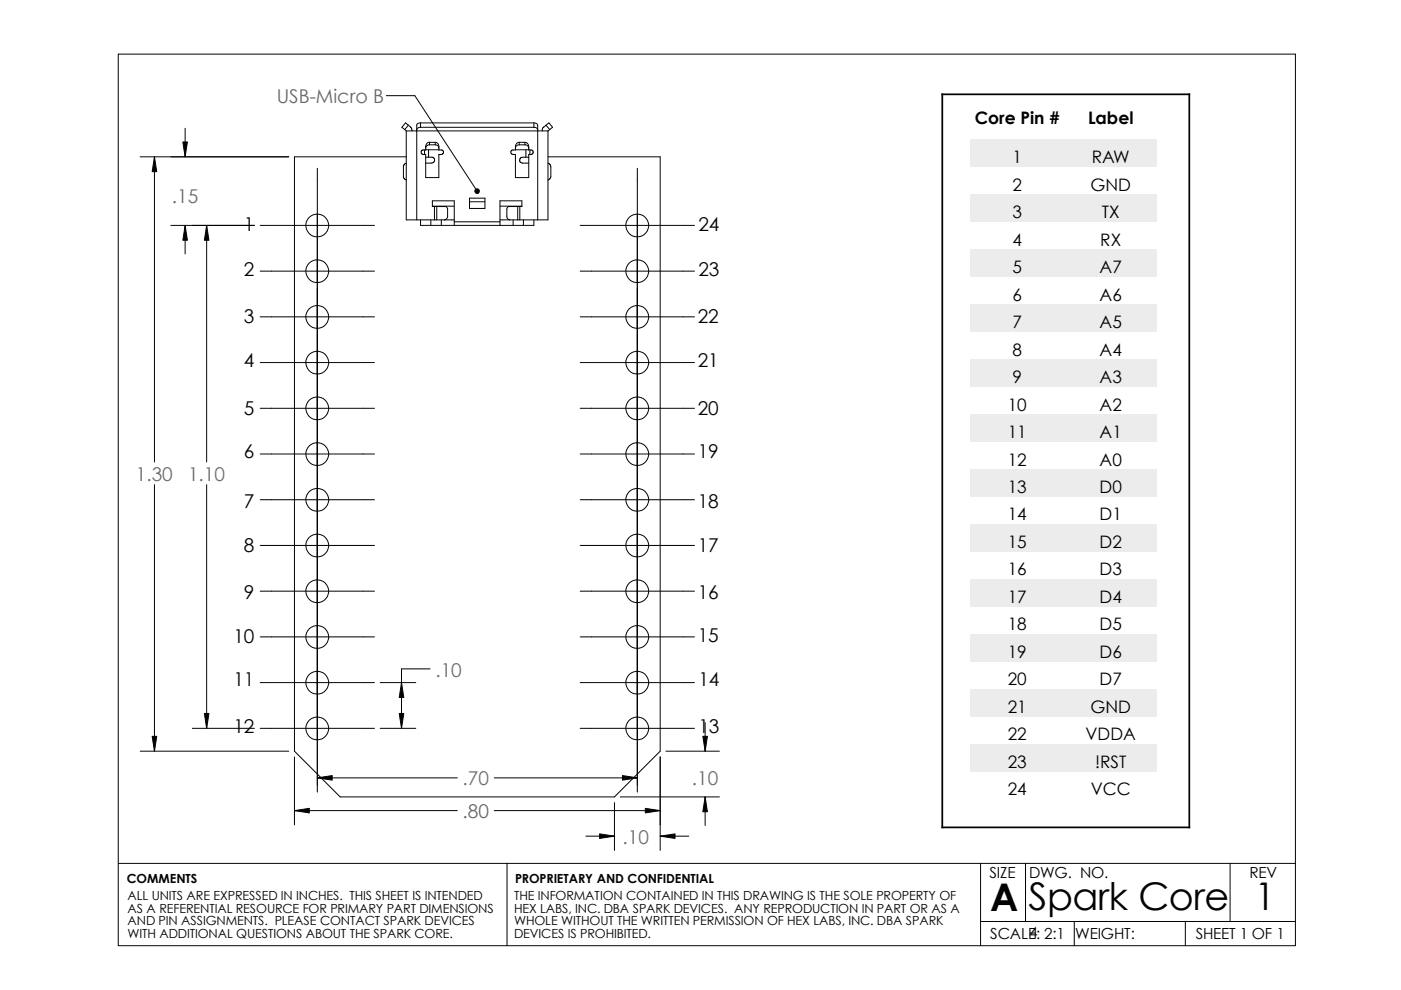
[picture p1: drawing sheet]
<svg xmlns="http://www.w3.org/2000/svg" width="297mm" height="210mm" viewBox="0 0 297 210" stroke-linecap="round" stroke-linejoin="round" font-family="sans-serif">
<g fill="#e1f0f6">
<path d="M205.7 29.5h19.8v5.8h-19.8z" fill-rule="evenodd"/>
<path d="M225.5 29.5h19.8v5.8h-19.8z" fill-rule="evenodd"/>
</g>
<g fill="#fff">
<path d="M245.3 29.5h6.9v5.8h-6.9z" fill-rule="evenodd"/>
<path d="M245.3 35.3h6.9v5.8h-6.9z" fill-rule="evenodd"/>
</g>
<g fill="#e1f0f6">
<path d="M205.7 41.1h19.8v5.9h-19.8z" fill-rule="evenodd"/>
<path d="M225.5 41.1h19.8v5.9h-19.8z" fill-rule="evenodd"/>
</g>
<g fill="#fff">
<path d="M245.3 41.1h6.9v5.9h-6.9z" fill-rule="evenodd"/>
<path d="M245.3 47h6.9v5.8h-6.9z" fill-rule="evenodd"/>
</g>
<g fill="#e1f0f6">
<path d="M205.7 52.8h19.8v5.8h-19.8z" fill-rule="evenodd"/>
<path d="M225.5 52.8h19.8v5.8h-19.8z" fill-rule="evenodd"/>
</g>
<g fill="#fff">
<path d="M245.3 52.8h6.9v5.8h-6.9z" fill-rule="evenodd"/>
<path d="M245.3 58.6h6.9v5.9h-6.9z" fill-rule="evenodd"/>
</g>
<g fill="#e1f0f6">
<path d="M205.7 64.5h19.8v5.8h-19.8z" fill-rule="evenodd"/>
<path d="M225.5 64.5h19.8v5.8h-19.8z" fill-rule="evenodd"/>
</g>
<g fill="#fff">
<path d="M245.3 64.5h6.9v5.8h-6.9z" fill-rule="evenodd"/>
<path d="M245.3 70.3h6.9v5.8h-6.9z" fill-rule="evenodd"/>
</g>
<g fill="#e1f0f6">
<path d="M205.7 76.1h19.8v5.8h-19.8z" fill-rule="evenodd"/>
<path d="M225.5 76.1h19.8v5.8h-19.8z" fill-rule="evenodd"/>
</g>
<g fill="#fff">
<path d="M245.3 76.1h6.9v5.8h-6.9z" fill-rule="evenodd"/>
<path d="M245.3 81.9h6.9v5.9h-6.9z" fill-rule="evenodd"/>
</g>
<g fill="#e1f0f6">
<path d="M205.7 87.8h19.8v5.8h-19.8z" fill-rule="evenodd"/>
<path d="M225.5 87.8h19.8v5.8h-19.8z" fill-rule="evenodd"/>
</g>
<g fill="#fff">
<path d="M245.3 87.8h6.9v5.8h-6.9z" fill-rule="evenodd"/>
<path d="M245.3 93.6h6.9v5.8h-6.9z" fill-rule="evenodd"/>
</g>
<g fill="#e1f0f6">
<path d="M205.7 99.4h19.8v5.9h-19.8z" fill-rule="evenodd"/>
<path d="M225.5 99.4h19.8v5.9h-19.8z" fill-rule="evenodd"/>
</g>
<g fill="#fff">
<path d="M245.3 99.4h6.9v5.9h-6.9z" fill-rule="evenodd"/>
<path d="M245.3 105.3h6.9v5.8h-6.9z" fill-rule="evenodd"/>
</g>
<g fill="#e1f0f6">
<path d="M205.7 111.1h19.8v5.8h-19.8z" fill-rule="evenodd"/>
<path d="M225.5 111.1h19.8v5.8h-19.8z" fill-rule="evenodd"/>
</g>
<g fill="#fff">
<path d="M245.3 111.1h6.9v5.8h-6.9z" fill-rule="evenodd"/>
<path d="M245.3 116.9h6.9v5.8h-6.9z" fill-rule="evenodd"/>
</g>
<g fill="#e1f0f6">
<path d="M205.7 122.7h19.8v5.9h-19.8z" fill-rule="evenodd"/>
<path d="M225.5 122.7h19.8v5.9h-19.8z" fill-rule="evenodd"/>
</g>
<g fill="#fff">
<path d="M245.3 122.7h6.9v5.9h-6.9z" fill-rule="evenodd"/>
<path d="M245.3 128.6h6.9v5.8h-6.9z" fill-rule="evenodd"/>
</g>
<g fill="#e1f0f6">
<path d="M205.7 134.4h19.8v5.8h-19.8z" fill-rule="evenodd"/>
<path d="M225.5 134.4h19.8v5.8h-19.8z" fill-rule="evenodd"/>
</g>
<g fill="#fff">
<path d="M245.3 134.4h6.9v5.8h-6.9z" fill-rule="evenodd"/>
<path d="M245.3 140.2h6.9v5.9h-6.9z" fill-rule="evenodd"/>
</g>
<g fill="#e1f0f6">
<path d="M205.7 146.1h19.8v5.8h-19.8z" fill-rule="evenodd"/>
<path d="M225.5 146.1h19.8v5.8h-19.8z" fill-rule="evenodd"/>
</g>
<g fill="#fff">
<path d="M245.3 146.1h6.9v5.8h-6.9z" fill-rule="evenodd"/>
<path d="M245.3 151.9h6.9v5.8h-6.9z" fill-rule="evenodd"/>
</g>
<g fill="#e1f0f6">
<path d="M205.7 157.7h19.8v5.8h-19.8z" fill-rule="evenodd"/>
<path d="M225.5 157.7h19.8v5.8h-19.8z" fill-rule="evenodd"/>
</g>
<g fill="#fff">
<path d="M245.3 157.7h6.9v5.8h-6.9z" fill-rule="evenodd"/>
<path d="M245.3 163.5h6.9v5.9h-6.9z" fill-rule="evenodd"/>
<path d="M245.3 169.4h6.9v6h-6.9z" fill-rule="evenodd"/>
</g>
<path d="M199.8 19.8v155.8M252.2 19.8v155.8M199.6 20h52.7M199.6 175.4h52.7" fill="none" stroke="#000" stroke-width=".37"/>
<g fill="#fff">
<path d="M28.4 19.7h155.6v159.4h-155.6z" fill-rule="evenodd"/>
<path d="M217.9 196.2h2.6v3.3h-2.6z" fill-rule="evenodd"/>
</g>
<g fill="none" stroke="#030303" stroke-width=".21">
<path d="M25.1 11.5h249.6v189h-249.6zM81.9 20.3h6.1l13.2 20.2M85.8 27.5l.3 .3M86.1 34.6l-.2 .1-.4 .5v2.4l.3 .4 .3 .1M86.1 27.8h30.1M86.1 27.8v18.8h10.2M86.1 33.2h-23.7v126.1l9.7 9.7h58.2l9.7-9.7v-126.1h-23.8M86.6 26.5l-.6-.4-.8 .9 .6 .5M86.6 26.5l-.8 1M86.6 26.5l.5 .4M87 26.9l.3 .4v.5M89.2 27l-.7 .2-.1 .3"/>
<path d="M89.2 26.1a.68 .68 0 0 0-.8 .4v20.1M89.2 27h24M89.2 26.1v.9M89.2 26.1h24M90 31.8v1M90.3 33.3h1.5l.3 .3 .1 .3-.1 .4-.3 .2-1.5 .1M90.3 31.8h2.7M90.9 31.8v1.5M91.1 30.2a.84 .84 0 0 0-.8 .9v.7h-.7l-.3 .3v.4l.5 .2M91.1 30.7a.77 .77 0 0 0-.8 .7M91.1 30.7h1.2M91.1 30.2h1.2"/>
<path d="M91.1 30.2v.5M92.3 30.7a.7 .7 0 0 1 .7 .7M92.3 30.2a.84 .84 0 0 1 .7 .9v.7h.7l.4 .5-.4 .4-.7 .1v4.9h-2.7v-4.9h-.5M92.3 30.2v.5M109.3 31.8h2.8M110.1 30.7a.77 .77 0 0 0-.8 .7M110.1 30.2a.83 .83 0 0 0-.8 .9v.7h-.7l-.3 .3v.4l.5 .2M110.1 30.7h1.2M110.1 30.2v.5M110.1 30.2h1.2M110.2 34v.3l.3 .2 1.6 .1M110.8 33.4l-.6 .2v.4"/>
<path d="M110.8 33.3h1.3M111.3 30.7a.77 .77 0 0 1 .8 .7M111.3 30.2a.83 .83 0 0 1 .8 .9v.7h.7l.3 .5-.3 .4-.7 .1v4.9h-2.8v-4.9h-.5M111.3 30.2v.5M111.5 31.8v1.5M112.3 31.8v1M113.2 27l.6 .2 .2 .3M113.2 26.1a.68 .68 0 0 1 .8 .4v20.1M113.2 26.1v.9M115 27.6v.2M115.8 26.5l.6-.4 .8 .9-.7 .5M115.8 26.5l-.7 .5-.1 .6"/>
<path d="M115.8 26.5l.7 1M116.2 34.6l.4 .2 .2 .6v2.1l-.2 .4-.4 .3M116.2 27.8v18.8h-10.2M116.5 27.5l-.3 .3M89.2 46.6v1.2h24v-1.2M91.3 46.6v1.2M91.7 43.7h4.6M92.1 43.8v2.8M92.6 43.8v2.8M93.6 46.6v1.2M94.3 46.6a.78 .78 0 0 0 .6-.8v-1.5l-.2-.4-.2-.1h-2.8v-1.2h4.6v5.2M96.3 47h9.7"/>
<path d="M99.5 42h3.3v2.2h-3.3zM99.5 42.8h3.3M106 47v.8M106 43.7h4.7M108.1 46.6a.7 .7 0 0 1-.6-.8l.1-1.8 .2-.2h2.9v-1.2h-4.7v4.4M108.8 46.6v1.2M109.8 43.8v2.8M110.2 43.8v2.8M111 46.6v1.2M25.1 183.1h249.6M107.5 183.1v17.4M207.9 195.4h66.8"/>
<path d="M207.9 183.1v17.4M217.4 183.1v12.3M227.8 195.4v5.1M251.3 195.4v5.1M260.8 183.1v12.3"/>
<circle cx="67.3" cy="47.8" r="2.41"/>
<circle cx="67.3" cy="57.5" r="2.41"/>
<circle cx="135.1" cy="57.5" r="2.41"/>
<circle cx="135.1" cy="47.8" r="2.41"/>
<circle cx="67.3" cy="76.9" r="2.41"/>
<circle cx="67.3" cy="67.2" r="2.41"/>
<circle cx="135.1" cy="76.9" r="2.41"/>
<circle cx="135.1" cy="67.2" r="2.41"/>
<circle cx="67.3" cy="86.6" r="2.41"/>
<circle cx="67.3" cy="96.3" r="2.41"/>
<circle cx="135.1" cy="86.6" r="2.41"/>
<circle cx="135.1" cy="96.3" r="2.41"/>
<circle cx="67.3" cy="106" r="2.41"/>
<circle cx="67.3" cy="115.7" r="2.41"/>
<circle cx="135.1" cy="115.7" r="2.41"/>
<circle cx="135.1" cy="106" r="2.41"/>
<circle cx="67.3" cy="135" r="2.41"/>
<circle cx="67.3" cy="125.4" r="2.41"/>
<circle cx="135.1" cy="135" r="2.41"/>
<circle cx="135.1" cy="125.4" r="2.41"/>
<circle cx="67.3" cy="154.4" r="2.41"/>
<circle cx="67.3" cy="144.7" r="2.41"/>
<circle cx="135.1" cy="144.7" r="2.41"/>
<circle cx="135.1" cy="154.4" r="2.41"/>
</g>
<path d="M100.9 40.1a.48 .48 0 0 1 .7 .2 .48 .48 0 0 1-.2 .6l-.2-.4 .2 .4a.48 .48 0 0 1-.7-.1 .48 .48 0 0 1 .2-.7z" fill-rule="evenodd" fill="#030303"/>
<g fill="none" stroke="#030303" stroke-width=".21">
<path d="M29.7 33.2h31.5M32.7 33.2v64.8M39.3 27.2v6M67.3 35.7v132.3M135.1 35.7v132.3M36.2 47.8h17.8M39.3 47.8v6M43.8 47.8v50.2M55.2 47.8h24.2M55.2 57.5h24.2M100.9 40.1a.48 .48 0 0 1 .7 .2 .48 .48 0 0 1-.2 .6l-.2-.4 .2 .4a.48 .48 0 0 1-.7-.1 .48 .48 0 0 1 .2-.7zM123 47.8h24.2"/>
<path d="M123 57.5h24.2M55.2 67.2h24.2M55.2 76.9h24.2M123 67.2h24.2M123 76.9h24.2M55.2 86.6h24.2M55.2 96.3h24.2M123 86.6h24.2M123 96.3h24.2M32.7 102.8v56.5M43.8 102.8v51.6M55.2 106h24.2"/>
<path d="M55.2 115.6h24.2M123 106h24.2M123 115.6h24.2M55.2 125.3h24.2M55.2 135h24.2M123 125.3h24.2M123 135h24.2M29.7 159.3h31.5M40.8 154.4h13.2M55.2 144.7h24.2M55.2 154.4h24.2M80.6 144.7h7.6"/>
<path d="M80.6 154.4h7.6M91.2 141.8h-6.1v12.6M123 144.7h24.2M123 154.4h24.2M141.2 159.3h11.3M149.5 153.2v6.1M62.4 160.5v14.4M62.4 171.9h34.6M67.3 164.9h29.7M104.8 164.9h30.3M104.8 171.9h35.2M124.2 177.3h6.1"/>
<path d="M130.3 170.2v10.1M131.5 169h21M140 160.5v19.8M140 177.3h6M149.5 169v6"/>
</g>
<path d="M132 164.4l3.1 .5-3.1 .5z" fill="#030303"/>
<path d="M132 164.4l3.1 .5-3.1 .5z" fill="none" stroke="#030303" stroke-width=".21"/>
<path d="M67.3 164.9l3.1-.5v1z" fill="#030303"/>
<path d="M67.3 164.9l3.1-.5v1z" fill="none" stroke="#030303" stroke-width=".21"/>
<path d="M43.8 47.8l.5 3.1h-1z" fill="#030303"/>
<path d="M43.8 47.8l.5 3.1h-1z" fill="none" stroke="#030303" stroke-width=".21"/>
<path d="M43.3 151.3h1l-.5 3.1z" fill="#030303"/>
<path d="M43.3 151.3h1l-.5 3.1z" fill="none" stroke="#030303" stroke-width=".21"/>
<path d="M38.8 30.1h.9l-.4 3.1z" fill="#030303"/>
<path d="M38.8 30.1h.9l-.4 3.1z" fill="none" stroke="#030303" stroke-width=".21"/>
<path d="M39.3 47.8l.4 3.1h-.9z" fill="#030303"/>
<path d="M39.3 47.8l.4 3.1h-.9z" fill="none" stroke="#030303" stroke-width=".21"/>
<path d="M149.5 169l.5 3.1h-1z" fill="#030303"/>
<path d="M149.5 169l.5 3.1h-1z" fill="none" stroke="#030303" stroke-width=".21"/>
<path d="M149 156.1h1l-.5 3.2z" fill="#030303"/>
<path d="M149 156.1h1l-.5 3.2z" fill="none" stroke="#030303" stroke-width=".21"/>
<path d="M32.3 156.1h.9l-.5 3.2z" fill="#030303"/>
<path d="M32.3 156.1h.9l-.5 3.2z" fill="none" stroke="#030303" stroke-width=".21"/>
<path d="M32.7 33.2l.5 3.2h-.9z" fill="#030303"/>
<path d="M32.7 33.2l.5 3.2h-.9z" fill="none" stroke="#030303" stroke-width=".21"/>
<path d="M84.6 151.3h1l-.5 3.1z" fill="#030303"/>
<path d="M84.6 151.3h1l-.5 3.1z" fill="none" stroke="#030303" stroke-width=".21"/>
<path d="M85.1 144.7l.5 3.2h-1z" fill="#030303"/>
<path d="M85.1 144.7l.5 3.2h-1z" fill="none" stroke="#030303" stroke-width=".21"/>
<path d="M140 177.3l3.1-.5v1z" fill="#030303"/>
<path d="M140 177.3l3.1-.5v1z" fill="none" stroke="#030303" stroke-width=".21"/>
<path d="M127.1 176.8l3.2 .5-3.2 .5z" fill="#030303"/>
<path d="M127.1 176.8l3.2 .5-3.2 .5z" fill="none" stroke="#030303" stroke-width=".21"/>
<path d="M62.4 171.9l3.2-.5v1z" fill="#030303"/>
<path d="M62.4 171.9l3.2-.5v1z" fill="none" stroke="#030303" stroke-width=".21"/>
<path d="M136.8 171.4l3.2 .5-3.2 .5z" fill="#030303"/>
<path d="M136.8 171.4l3.2 .5-3.2 .5z" fill="none" stroke="#030303" stroke-width=".21"/>
<g font-size="8.1" fill="#030303">
<text x="210" y="193.2">A</text>
<text x="218" y="193">Spark Core</text>
<text x="266" y="193">1</text>
</g>
<g font-size="4" fill="#696969">
<text x="58.7" y="21.9">USB-Micro B</text>
<text x="98.1" y="173.4">.80</text>
</g>
<g font-size="4" fill="#6d6d6d">
<text x="36.5" y="43">.15</text>
<text x="28.8" y="102">1.30</text>
<text x="39.9" y="102">1.10</text>
<text x="92.3" y="143.4">.10</text>
<text x="98.1" y="166.5">.70</text>
<text x="146.7" y="166.5">.10</text>
<text x="132" y="178.9">.10</text>
</g>
<g font-size="4" fill="#030303">
<text x="51.7" y="49">1</text>
<text x="148.1" y="49">24</text>
<text x="51.7" y="58.6">2</text>
<text x="148.1" y="58.6">23</text>
<text x="51.7" y="68.5">3</text>
<text x="147.9" y="68.5">22</text>
<text x="51.7" y="77.8">4</text>
<text x="147.9" y="77.8">21</text>
<text x="51.7" y="88">5</text>
<text x="147.9" y="88">20</text>
<text x="51.7" y="97.2">6</text>
<text x="147.9" y="97.2">19</text>
<text x="51.7" y="107.7">7</text>
<text x="147.9" y="107.7">18</text>
<text x="51.7" y="117.1">8</text>
<text x="147.9" y="117.1">17</text>
<text x="51.7" y="127">9</text>
<text x="147.9" y="127">16</text>
<text x="49.5" y="136.2">10</text>
<text x="147.9" y="136.1">15</text>
<text x="49.5" y="145.5">11</text>
<text x="148.1" y="145.5">14</text>
<text x="49.5" y="155.5">12</text>
<text x="148.1" y="155.5">13</text>
</g>
<g font-size="3.7">
<text x="206.7" y="26.4">Core Pin #</text>
<text x="230.7" y="26.4">Label</text>
<text x="214.7" y="34.6">1</text>
<text x="231.5" y="34.6">RAW</text>
<text x="214.7" y="40.4">2</text>
<text x="231.2" y="40.4">GND</text>
<text x="214.7" y="46.2">3</text>
<text x="233.6" y="46.2">TX</text>
<text x="214.7" y="52.1">4</text>
<text x="233.3" y="52.1">RX</text>
<text x="214.7" y="57.9">5</text>
<text x="233.1" y="57.9">A7</text>
<text x="214.7" y="63.7">6</text>
<text x="233.1" y="63.7">A6</text>
<text x="214.7" y="69.6">7</text>
<text x="233.1" y="69.6">A5</text>
<text x="214.7" y="75.4">8</text>
<text x="233.1" y="75.4">A4</text>
<text x="214.7" y="81.2">9</text>
<text x="233.1" y="81.2">A3</text>
<text x="213.7" y="87">10</text>
<text x="233.1" y="87">A2</text>
<text x="213.7" y="92.9">11</text>
<text x="233.1" y="92.9">A1</text>
<text x="213.7" y="98.7">12</text>
<text x="233.1" y="98.7">A0</text>
<text x="213.7" y="104.5">13</text>
<text x="233.1" y="104.5">D0</text>
<text x="213.7" y="110.4">14</text>
<text x="233.1" y="110.4">D1</text>
<text x="213.7" y="116.2">15</text>
<text x="233.1" y="116.2">D2</text>
<text x="213.7" y="122">16</text>
<text x="233.1" y="122">D3</text>
<text x="213.7" y="127.8">17</text>
<text x="233.1" y="127.8">D4</text>
<text x="213.7" y="133.7">18</text>
<text x="233.1" y="133.7">D5</text>
<text x="213.7" y="139.5">19</text>
<text x="233.1" y="139.5">D6</text>
<text x="213.7" y="145.3">20</text>
<text x="233.1" y="145.3">D7</text>
<text x="213.7" y="151.2">21</text>
<text x="231.2" y="151.2">GND</text>
<text x="213.7" y="157">22</text>
<text x="230.2" y="157">VDDA</text>
<text x="213.7" y="162.8">23</text>
<text x="232.2" y="162.8">!RST</text>
<text x="213.7" y="168.6">24</text>
<text x="231.3" y="168.6">VCC</text>
</g>
<text font-size="3.3" x="218.2" y="198.8">4</text>
<g font-size="3.2" fill="#030303">
<text x="209.8" y="186.1">SIZE</text>
<text x="218.2" y="186.1">DWG. NO.</text>
<text x="264.9" y="186.3">REV</text>
<text x="210" y="199.1">SCALE: 2:1</text>
<text x="228" y="199.2">WEIGHT:</text>
<text x="253.5" y="199.1">SHEET 1 OF 1</text>
</g>
<g font-size="2.7" fill="#030303">
<text x="26.9" y="187.2">COMMENTS</text>
<text x="27.1" y="190.9">ALL UNITS ARE EXPRESSED IN INCHES. THIS SHEET IS INTENDED</text>
<text x="109" y="190.9">THE INFORMATION CONTAINED IN THIS DRAWING IS THE SOLE PROPERTY OF</text>
<text x="109.2" y="187.2">PROPRIETARY AND CONFIDENTIAL</text>
<text x="27.1" y="193.5">AS A REFERENTIAL RESOURCE FOR PRIMARY PART DIMENSIONS</text>
<text x="27.1" y="196.2">AND PIN ASSIGNMENTS. PLEASE CONTACT SPARK DEVICES</text>
<text x="109" y="193.5">HEX LABS, INC. DBA SPARK DEVICES. ANY REPRODUCTION IN PART OR AS A</text>
<text x="109" y="196.2">WHOLE WITHOUT THE WRITTEN PERMISSION OF HEX LABS, INC. DBA SPARK</text>
<text x="27.1" y="198.9">WITH ADDITIONAL QUESTIONS ABOUT THE SPARK CORE.</text>
<text x="109" y="198.9">DEVICES IS PROHIBITED.</text>
</g>
</svg>
